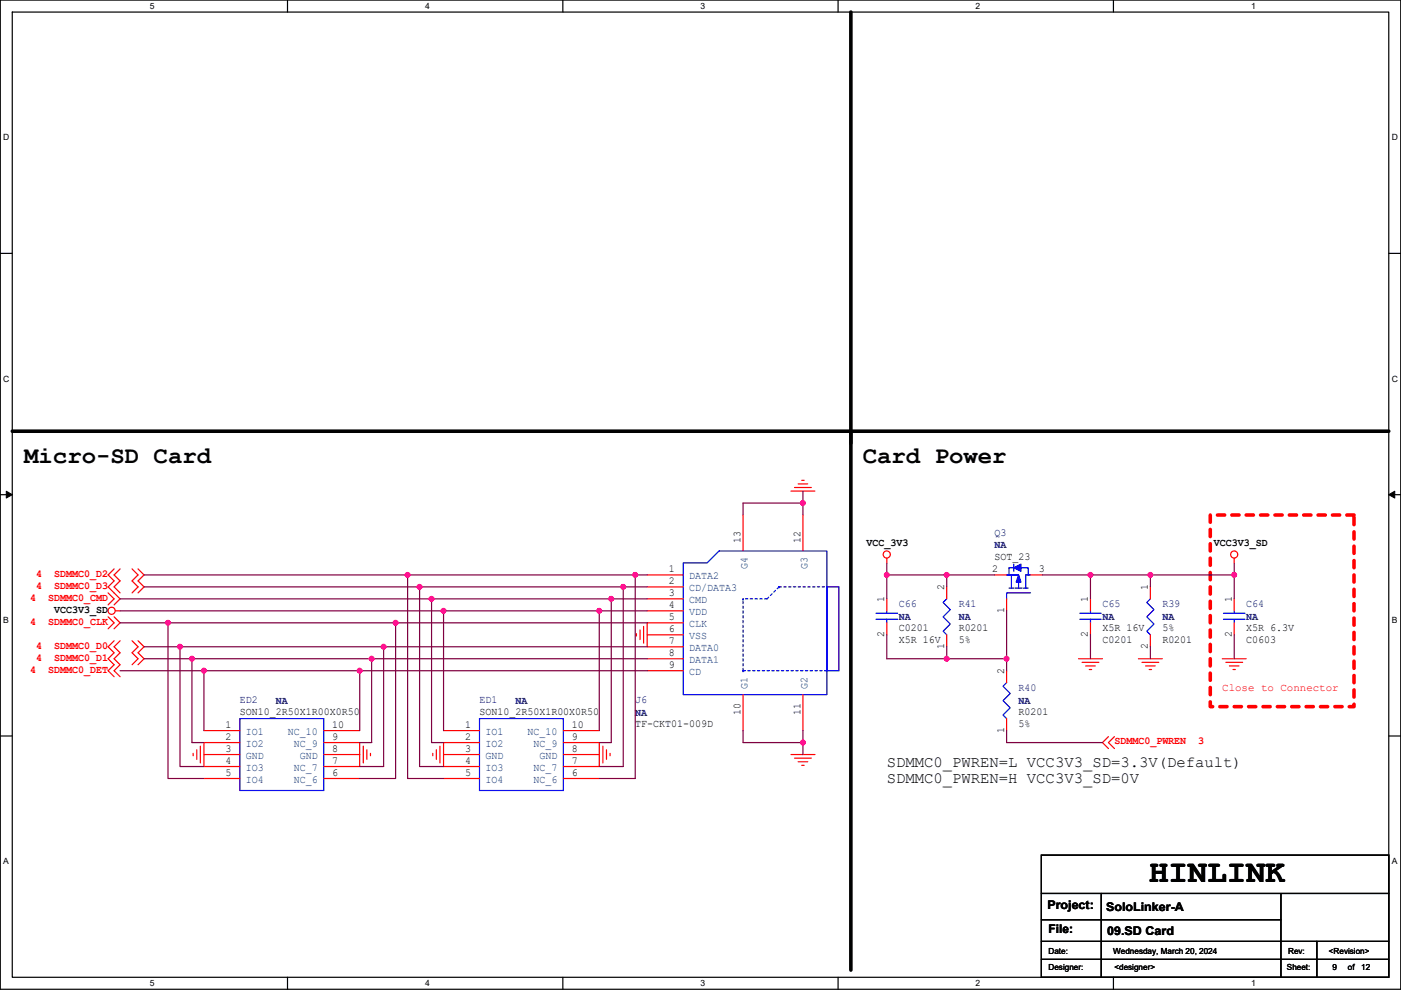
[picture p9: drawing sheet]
<svg xmlns="http://www.w3.org/2000/svg" width="297mm" height="210mm" viewBox="0 0 297 210" stroke-linecap="round" stroke-linejoin="round" font-family="sans-serif">
<path d="M.1 0h296.9v209.8h-296.9zM2.6 2.6h291.8v204.7h-291.8z" fill="none" stroke="#000" stroke-width=".25"/>
<g fill="#fff">
<path d="M31.8 .3h1v2h-1z"/>
<path d="M31.8 207.5h1v2.1h-1z"/>
</g>
<path d="M61 0v2.6M61 207.3v2.5" fill="none" stroke="#000" stroke-width=".25"/>
<g fill="#fff">
<path d="M90.1 .3h1v2h-1z"/>
<path d="M90.1 207.5h1v2.1h-1z"/>
</g>
<path d="M119.3 0v2.6M119.3 207.3v2.5" fill="none" stroke="#000" stroke-width=".25"/>
<g fill="#fff">
<path d="M148.5 .3h1v2h-1z"/>
<path d="M148.5 207.5h1v2.1h-1z"/>
</g>
<path d="M177.7 0v2.6M177.7 207.3v2.5" fill="none" stroke="#000" stroke-width=".25"/>
<g fill="#fff">
<path d="M206.9 .3h1v2h-1z"/>
<path d="M206.9 207.5h1v2.1h-1z"/>
</g>
<path d="M236.1 0v2.6M236.1 207.3v2.5" fill="none" stroke="#000" stroke-width=".25"/>
<g fill="#fff">
<path d="M265.2 .3h1v2h-1z"/>
<path d="M265.2 207.5h1v2.1h-1z"/>
<path d="M.7 28.2h1.3v2h-1.3z"/>
<path d="M295.1 28.2h1.3v2h-1.3z"/>
<path d="M.7 79.3h1.3v2.1h-1.3z"/>
<path d="M295.1 79.3h1.3v2.1h-1.3z"/>
</g>
<path d="M.1 53.7h2.5M294.4 53.7h2.6" fill="none" stroke="#000" stroke-width=".25"/>
<g fill="#fff">
<path d="M.7 130.5h1.2v2h-1.2z"/>
<path d="M295.1 130.5h1.2v2h-1.2z"/>
</g>
<path d="M.1 104.9h2.5M294.4 104.9h2.6" fill="none" stroke="#000" stroke-width=".25"/>
<path d="M1.3 104.2l1.3 .7-1.3 .7zM294.4 104.9l1.3-.7v1.4z" fill="#000" stroke="#000" stroke-width=".21"/>
<g fill="#fff">
<path d="M.7 181.7h1.2v2h-1.2z"/>
<path d="M295.1 181.7h1.2v2h-1.2z"/>
</g>
<path d="M.1 156.1h2.5M294.4 156.1h2.6M220.8 181.4h73.6v25.9h-73.6zM220.8 189.5h73.6M220.8 195.1h50.8M220.8 199.7h73.6M233.5 189.5v17.8M271.6 189.5v17.8M279.2 199.7v7.6M220.8 203.5h73.6" fill="none" stroke="#000" stroke-width=".25"/>
<path d="M180.4 2.6v91.4M2.6 91.5h291.8M180.4 91.5v114.3" fill="none" stroke="#000" stroke-width=".76"/>
<path d="M256.6 109.2h30.5v40.7h-30.5z" fill="none" stroke="#f00" stroke-width=".76" stroke-dasharray="1.5 1.5"/>
<g fill="none" stroke="#f00" stroke-width=".25">
<path d="M157.5 109.2v7.7M167.7 104.2h5.1M168.5 103.4h3.5M169.2 102.6h2.1M170 101.9h.5M170.2 109.2v7.7M188 118.4v1M261.7 118.4v1M22.9 125.8l1.3 1.2-1.3 1.3M22.9 130.8l1.3 1.3-1.3 1.3M24.2 130.8l1.3 1.3-1.3 1.3M24.2 120.7l-1.3 1.2 1.3 1.3-1.3 1.3 2.6 2.5-1.3 1.3"/>
<path d="M24.2 135.9l-1.3 1.3 1.3 1.3-1.3 1.2 1.3 1.3-1.3 1.3 1.3 1.2M24.4 129.6h1.1M25.5 120.7l-1.3 1.2 1.3 1.3-1.3 1.3 1.3 1.3M25.5 135.9l-1.3 1.3 1.3 1.3-1.3 1.2 1.3 1.3-1.3 1.3 1.3 1.2M28 120.7l1.3 1.2-1.3 1.3 1.3 1.3-1.3 1.3M28 135.9l1.3 1.3-1.3 1.3 1.3 1.2-1.3 1.3M29.3 120.7l1.2 1.2-1.2 1.3 1.2 1.3-1.2 1.3M29.3 135.9l1.2 1.3-1.2 1.3 1.2 1.2-1.2 1.3M134.9 134.4v.5M135.7 133.6v2.1M136.5 132.9v3.5M137.2 124.5h7.6"/>
<path d="M137.2 127h7.6M137.2 129.6h7.6M137.2 134.6h7.6M137.2 139.7h7.6M137.2 121.9h7.6M144.8 132.1h-7.6v5.1h7.6M188 127v2.6M188 132.1v2.5M200.7 134.6v2.6M200.7 124.5v2.5M210.9 121.9h2.5M213.4 127v2.6"/>
<path d="M218.5 121.9h2.5M228.7 139.7h5M231.2 127v2.6M231.2 132.1v2.5M241.4 139.7h5M243.9 124.5v2.5M243.9 134.6v2.6M259.1 139.7h5.1M261.7 127v2.6M261.7 132.1v2.5M41 159.8v.5M41.7 159v2.1"/>
<path d="M42.5 158.3v3.5M43.2 155h7.7M50.9 157.5h-7.7v5.1h7.7M68.6 157.5h7.7v5.1h-7.7M68.6 155h7.7M77 158.3v3.5M77.8 159v2.1M78.5 159.8v.5M91.8 159.8v.5M92.5 159v2.1M93.3 158.3v3.5M94 155h7.7"/>
<path d="M101.7 157.5h-7.7v5.1h7.7M119.4 157.5h7.7v5.1h-7.7M119.4 155h7.7M127.8 158.3v3.5M128.6 159v2.1M129.3 159.8v.5M137.2 142.3h7.6M157.5 147.3v7.7M170.2 147.3v7.7M213.4 152.4v2.6M213.4 142.3v2.5M229.4 140.5h3.6"/>
<path d="M230.2 141.2h2M230.9 142h.6M235 156.2l-1.3 1.3 1.3 1.3M236.3 156.2l-1.3 1.3 1.3 1.3M242.1 140.5h3.6M242.9 141.2h2M243.6 142h.6M259.9 140.5h3.6M260.7 141.2h2M261.4 142h.5M43.2 165.1h7.7M43.2 160h7.7"/>
<path d="M68.6 165.1h7.7M68.6 160h7.7M94 165.1h7.7M94 160h7.7M119.4 165.1h7.7M119.4 160h7.7M167.7 160h5.1M168.5 160.8h3.5M169.2 161.6h2.1M170 162.3h.5"/>
<circle cx="188" cy="117.6" r=".76"/>
<circle cx="261.7" cy="117.6" r=".76"/>
<circle cx="23.7" cy="129.5" r=".76"/>
</g>
<g fill="none" stroke="#00f" stroke-width=".25">
<path d="M144.8 119.4h5.1l2.6-2.5h22.8v30.4h-30.5zM214.9 119.7v1.5M175.3 124.5h2.6v17.8h-2.6zM185.7 131.3h4.6M185.7 130.1h4.6M188 129.6v.5M188 131.3v.8M200.7 127l-.7 .8 1.5 1.5-1.5 1.5 1.5 1.6-1.5 1.5 .7 .7M213.9 124.7h1M214.4 121.9v2.8M214.9 120.4h-1v1.5M215.2 124.7h1.5"/>
<path d="M216 121.9h-2.6h2.6v1.1M216 123.2v1.5M216.5 120.4h1.5v1.5M217 124.7h1M218 121.9h.2M218 121.9h.5M218 121.9h-.5v2.8M218.5 125.8h-5.1v1.2M228.9 131.3h4.6M228.9 130.1h4.6M231.2 129.6v.5M231.2 131.3v.8"/>
<path d="M243.9 127l-.8 .8 1.6 1.5-1.6 1.5 1.6 1.6-1.6 1.5 .8 .7M259.4 131.3h4.6M259.4 130.1h4.6M261.7 129.6v.5M261.7 131.3v.8M50.9 152.4h17.7v15.3h-17.7zM101.7 152.4h17.7v15.3h-17.7zM213.4 144.8l-.7 .8 1.5 1.5-1.5 1.5 1.5 1.5-1.5 1.6 .7 .7"/>
</g>
<g fill="#00f" stroke="#00f" stroke-width=".25">
<path d="M216 121.9l.5 1.6h-1z" fill-rule="evenodd"/>
<path d="M214.9 120.4l1.6-.7v1.5z" fill-rule="evenodd"/>
</g>
<path d="M157.5 127h.1M162.6 127l2.6-2.5M162.6 127h-5.1M165.2 124.5h.1M165.2 124.5h10.1M175.3 124.5h.1M157.5 142.3h.1M157.5 142.3v-15.3M175.3 142.3h-17.8" fill="none" stroke="#00f" stroke-width=".25" stroke-dasharray=".5 .5"/>
<g fill="none" stroke="#800040" stroke-width=".25">
<path d="M170.2 106.7h-12.7v2.5M170.2 106.7v2.5M170.2 104.2v2.5M188 119.4v2.5M261.7 119.4v2.5M25.5 129.6h68.5M25.5 132.1h10.1M25.5 127h66M30.5 121.9h55.9M30.5 124.5h58.5M30.5 139.7h10.2M30.5 137.2h7.7"/>
<path d="M35.6 132.1v33h7.6M35.6 132.1h48.3M38.2 137.2h43.1M38.2 137.2v25.4h5M78.8 139.7v17.8h-2.5M78.8 139.7h-38.1v17.8h2.5M78.8 139.7h58.4M81.3 137.2v25.4h-5M81.3 137.2h55.9M83.9 132.1v33h-7.6M83.9 132.1h53.3M86.4 121.9h48.3"/>
<path d="M86.4 121.9v43.2h7.6M89 124.5h43.1M89 124.5v38.1h5M91.5 127v30.5h2.5M91.5 127h38.1M94 129.6v25.4M94 129.6h33.1M127.1 129.6v25.4M127.1 129.6h10.1M132.1 124.5v38.1h-5M132.1 124.5h5.1M134.7 121.9h2.5"/>
<path d="M134.7 121.9v43.2h-7.6M137.2 127h-7.6v30.5h-2.5M188 121.9h22.9M188 134.6v5.1h12.7M188 121.9v5.1M200.7 137.2v2.5M200.7 139.7h12.7M200.7 121.9v2.6M213.4 129.6v10.1M213.4 139.7v2.6M221 121.9h10.2M231.2 121.9v5.1"/>
<path d="M231.2 134.6v5.1M231.2 121.9h12.7M243.9 121.9v2.6M243.9 137.2v2.5M243.9 121.9h17.8M261.7 121.9v5.1M261.7 134.6v5.1M25.5 142.3h17.7M43.2 142.3v12.7M43.2 142.3h33.1M76.3 142.3v12.7M76.3 142.3h60.9"/>
<path d="M157.5 155v2.5h12.7M170.2 155v2.5M170.2 157.5v2.5M213.4 155v2.5h20.3"/>
</g>
<g fill="#f0f" stroke="#f0f" stroke-width=".25">
<circle cx="43.2" cy="142.2" r=".5"/>
<circle cx="91.5" cy="127" r=".5"/>
<circle cx="86.4" cy="121.9" r=".5"/>
<circle cx="94" cy="129.5" r=".5"/>
<circle cx="170.2" cy="157.5" r=".5"/>
<circle cx="170.2" cy="106.7" r=".5"/>
<circle cx="231.2" cy="121.9" r=".5"/>
<circle cx="200.7" cy="139.7" r=".5"/>
<circle cx="188" cy="121.9" r=".5"/>
<circle cx="213.4" cy="139.7" r=".5"/>
<circle cx="200.7" cy="121.9" r=".5"/>
<circle cx="261.7" cy="121.9" r=".5"/>
<circle cx="243.9" cy="121.9" r=".5"/>
<circle cx="134.7" cy="121.9" r=".5"/>
<circle cx="132.1" cy="124.5" r=".5"/>
<circle cx="127" cy="129.5" r=".5"/>
<circle cx="129.6" cy="127" r=".5"/>
<circle cx="88.9" cy="124.5" r=".5"/>
<circle cx="76.2" cy="142.2" r=".5"/>
<circle cx="81.3" cy="137.2" r=".5"/>
<circle cx="83.9" cy="132.1" r=".5"/>
<circle cx="38.1" cy="137.2" r=".5"/>
<circle cx="35.6" cy="132.1" r=".5"/>
<circle cx="40.7" cy="139.7" r=".5"/>
<circle cx="78.8" cy="139.7" r=".5"/>
</g>
<text font-size="6.9" x="243.6" y="187.1">HINLINK</text>
<g font-size="5.1">
<text x="5.1" y="98.3">Micro-SD Card</text>
<text x="182.9" y="98.3">Card Power</text>
</g>
<g font-size="3.3">
<text x="188" y="162.7">SDMMC0_PWREN=L VCC3V3_SD=3.3V(Default)</text>
<text x="188" y="166">SDMMC0_PWREN=H VCC3V3_SD=0V</text>
</g>
<g font-size="2.5">
<text x="222.1" y="192.9">Project:</text>
<text x="222.3" y="198">File:</text>
<text x="234.5" y="193.1">SoloLinker-A</text>
<text x="234.8" y="198.2">09.SD Card</text>
</g>
<g font-size="2.3" fill="#000080">
<text x="210.9" y="113.6">Q3</text>
<text x="210.9" y="116.2">NA</text>
<text x="190.6" y="128.8">C66</text>
<text x="190.6" y="131.5">NA</text>
<text x="203.3" y="128.8">R41</text>
<text x="203.3" y="131.5">NA</text>
<text x="233.7" y="128.8">C65</text>
<text x="233.7" y="131.5">NA</text>
<text x="246.4" y="128.8">R39</text>
<text x="246.4" y="131.5">NA</text>
<text x="264.2" y="128.8">C64</text>
<text x="264.2" y="131.5">NA</text>
<text x="50.9" y="149.2">ED2</text>
<text x="58.5" y="149.2">NA</text>
<text x="101.7" y="149.2">ED1</text>
<text x="109.3" y="149.2">NA</text>
<text x="134.7" y="149.2">J6</text>
<text x="216" y="146.6">R40</text>
<text x="216" y="149.2">NA</text>
<text x="134.7" y="151.8">NA</text>
</g>
<g font-size="2.3">
<text x="157" y="115.1" transform="rotate(-90 157 115.1)">13</text>
<text x="169.7" y="115.1" transform="rotate(-90 169.7 115.1)">12</text>
<text x="183.7" y="115.7">VCC_3V3</text>
<text x="210.9" y="118.7">SOT_23</text>
<text x="257.4" y="115.7">VCC3V3_SD</text>
<text x="141.8" y="124">2</text>
<text x="141.8" y="121.4">1</text>
<text x="200.2" y="125.2" transform="rotate(-90 200.2 125.2)">2</text>
<text x="210.4" y="121.4">2</text>
<text x="220.3" y="121.4">3</text>
<text x="243.4" y="125.2" transform="rotate(-90 243.4 125.2)">1</text>
<text x="11.5" y="129.9">VCC3V3_SD</text>
<text x="141.8" y="126.5">3</text>
<text x="141.8" y="129">4</text>
<text x="141.8" y="131.6">5</text>
<text x="187.5" y="127.8" transform="rotate(-90 187.5 127.8)">1</text>
<text x="212.9" y="130.1" transform="rotate(-90 212.9 130.1)">1</text>
<text x="230.7" y="127.8" transform="rotate(-90 230.7 127.8)">1</text>
<text x="261.2" y="127.8" transform="rotate(-90 261.2 127.8)">1</text>
<text x="141.8" y="134.1">6</text>
<text x="141.8" y="136.7">7</text>
<text x="187.5" y="135.1" transform="rotate(-90 187.5 135.1)">2</text>
<text x="190.6" y="133.9">C0201</text>
<text x="190.6" y="136.5">X5R 16V</text>
<text x="200.2" y="137.7" transform="rotate(-90 200.2 137.7)">1</text>
<text x="203.3" y="133.9">R0201</text>
<text x="203.3" y="136.5">5%</text>
<text x="230.7" y="135.1" transform="rotate(-90 230.7 135.1)">2</text>
<text x="233.7" y="136.5">C0201</text>
<text x="233.7" y="133.9">X5R 16V</text>
<text x="243.4" y="137.7" transform="rotate(-90 243.4 137.7)">2</text>
<text x="246.4" y="136.5">R0201</text>
<text x="246.4" y="133.9">5%</text>
<text x="261.2" y="135.1" transform="rotate(-90 261.2 135.1)">2</text>
<text x="264.2" y="136.5">C0603</text>
<text x="264.2" y="133.9">X5R 6.3V</text>
<text x="141.8" y="139.2">8</text>
<text x="141.8" y="141.7">9</text>
<text x="212.9" y="143" transform="rotate(-90 212.9 143)">2</text>
<text x="47.8" y="154.4">1</text>
<text x="50.9" y="151.7">SON10_2R50X1R00X0R50</text>
<text x="70.4" y="154.4">10</text>
<text x="98.6" y="154.4">1</text>
<text x="101.7" y="151.7">SON10_2R50X1R00X0R50</text>
<text x="121.2" y="154.4">10</text>
<text x="134.7" y="154.2">TF-CKT01-009D</text>
<text x="157" y="151.7" transform="rotate(-90 157 151.7)">10</text>
<text x="169.7" y="151.7" transform="rotate(-90 169.7 151.7)">11</text>
<text x="212.9" y="155.5" transform="rotate(-90 212.9 155.5)">1</text>
<text x="216" y="151.7">R0201</text>
<text x="216" y="154.2">5%</text>
<text x="47.8" y="157">2</text>
<text x="47.8" y="159.5">3</text>
<text x="70.4" y="157">9</text>
<text x="70.4" y="159.5">8</text>
<text x="98.6" y="157">2</text>
<text x="98.6" y="159.5">3</text>
<text x="121.2" y="157">9</text>
<text x="121.2" y="159.5">8</text>
<text x="47.8" y="162.1">4</text>
<text x="47.8" y="164.6">5</text>
<text x="70.4" y="162.1">7</text>
<text x="70.4" y="164.6">6</text>
<text x="98.6" y="162.1">4</text>
<text x="98.6" y="164.6">5</text>
<text x="121.2" y="162.1">7</text>
<text x="121.2" y="164.6">6</text>
</g>
<g font-size="2.3" fill="#f00">
<text x="7.7" y="124.9">4</text>
<text x="7.7" y="122.3">4</text>
<text x="11.5" y="124.9">SDMMC0_D3</text>
<text x="11.5" y="122.3">SDMMC0_D2</text>
<text x="6.4" y="127.4">4</text>
<text x="10.2" y="127.4">SDMMC0_CMD</text>
<text x="6.4" y="132.5">4</text>
<text x="7.7" y="137.6">4</text>
<text x="10.2" y="132.5">SDMMC0_CLK</text>
<text x="11.5" y="137.6">SDMMC0_D0</text>
<text x="6.4" y="142.6">4</text>
<text x="7.7" y="140.1">4</text>
<text x="10.2" y="142.6">SDMMC0_DET</text>
<text x="11.5" y="140.1">SDMMC0_D1</text>
<text x="259.1" y="146.6">Close to Connector</text>
<text x="236.3" y="157.9">SDMMC0_PWREN</text>
<text x="254.1" y="157.9">3</text>
</g>
<g font-size="2.3" fill="#004080">
<text x="146.1" y="125.4">CD/DATA3</text>
<text x="146.1" y="122.9">DATA2</text>
<text x="158.5" y="120.7" transform="rotate(-90 158.5 120.7)">G4</text>
<text x="171.2" y="120.7" transform="rotate(-90 171.2 120.7)">G3</text>
<text x="146.1" y="127.9">CMD</text>
<text x="146.1" y="130.5">VDD</text>
<text x="146.1" y="133">CLK</text>
<text x="146.1" y="135.6">VSS</text>
<text x="146.1" y="138.1">DATA0</text>
<text x="146.1" y="140.6">DATA1</text>
<text x="146.1" y="143.2">CD</text>
<text x="158.5" y="146.1" transform="rotate(-90 158.5 146.1)">G1</text>
<text x="171.2" y="146.1" transform="rotate(-90 171.2 146.1)">G2</text>
<text x="52.1" y="155.9">IO1</text>
<text x="61" y="155.9">NC_10</text>
<text x="102.9" y="155.9">IO1</text>
<text x="111.8" y="155.9">NC_10</text>
<text x="52.1" y="158.4">IO2</text>
<text x="52.1" y="161">GND</text>
<text x="62.3" y="158.4">NC_9</text>
<text x="63.6" y="161">GND</text>
<text x="102.9" y="158.4">IO2</text>
<text x="102.9" y="161">GND</text>
<text x="113.1" y="158.4">NC_9</text>
<text x="114.4" y="161">GND</text>
<text x="52.1" y="163.5">IO3</text>
<text x="52.1" y="166">IO4</text>
<text x="62.3" y="163.5">NC_7</text>
<text x="62.3" y="166">NC_6</text>
<text x="102.9" y="163.5">IO3</text>
<text x="102.9" y="166">IO4</text>
<text x="113.1" y="163.5">NC_7</text>
<text x="113.1" y="166">NC_6</text>
</g>
<g font-size="1.8">
<text x="31.8" y="1.9">5</text>
<text x="90.1" y="1.9">4</text>
<text x="148.5" y="1.9">3</text>
<text x="206.9" y="1.9">2</text>
<text x="265.2" y="1.9">1</text>
<text x=".7" y="29.8">D</text>
<text x="295.1" y="29.8">D</text>
<text x=".7" y="81">C</text>
<text x="295.1" y="81">C</text>
<text x=".7" y="132.1">B</text>
<text x="295.1" y="132.1">B</text>
<text x=".7" y="183.3">A</text>
<text x="295.1" y="183.3">A</text>
<text x="222.3" y="202.3">Date:</text>
<text x="236" y="202.3">Wednesday, March 20, 2024</text>
<text x="273.1" y="202.3">Rev:</text>
<text x="281.7" y="202.3">&lt;Revision&gt;</text>
<text x="31.8" y="209.2">5</text>
<text x="90.1" y="209.2">4</text>
<text x="148.5" y="209.2">3</text>
<text x="206.9" y="209.2">2</text>
<text x="222.3" y="205.8">Designer:</text>
<text x="236.3" y="205.8">&lt;designer&gt;</text>
<text x="265.2" y="209.2">1</text>
<text x="272.9" y="205.8">Sheet:</text>
<text x="282.5" y="205.8">9</text>
<text x="285.8" y="205.8">of</text>
<text x="288.6" y="205.8">12</text>
</g>
</svg>
